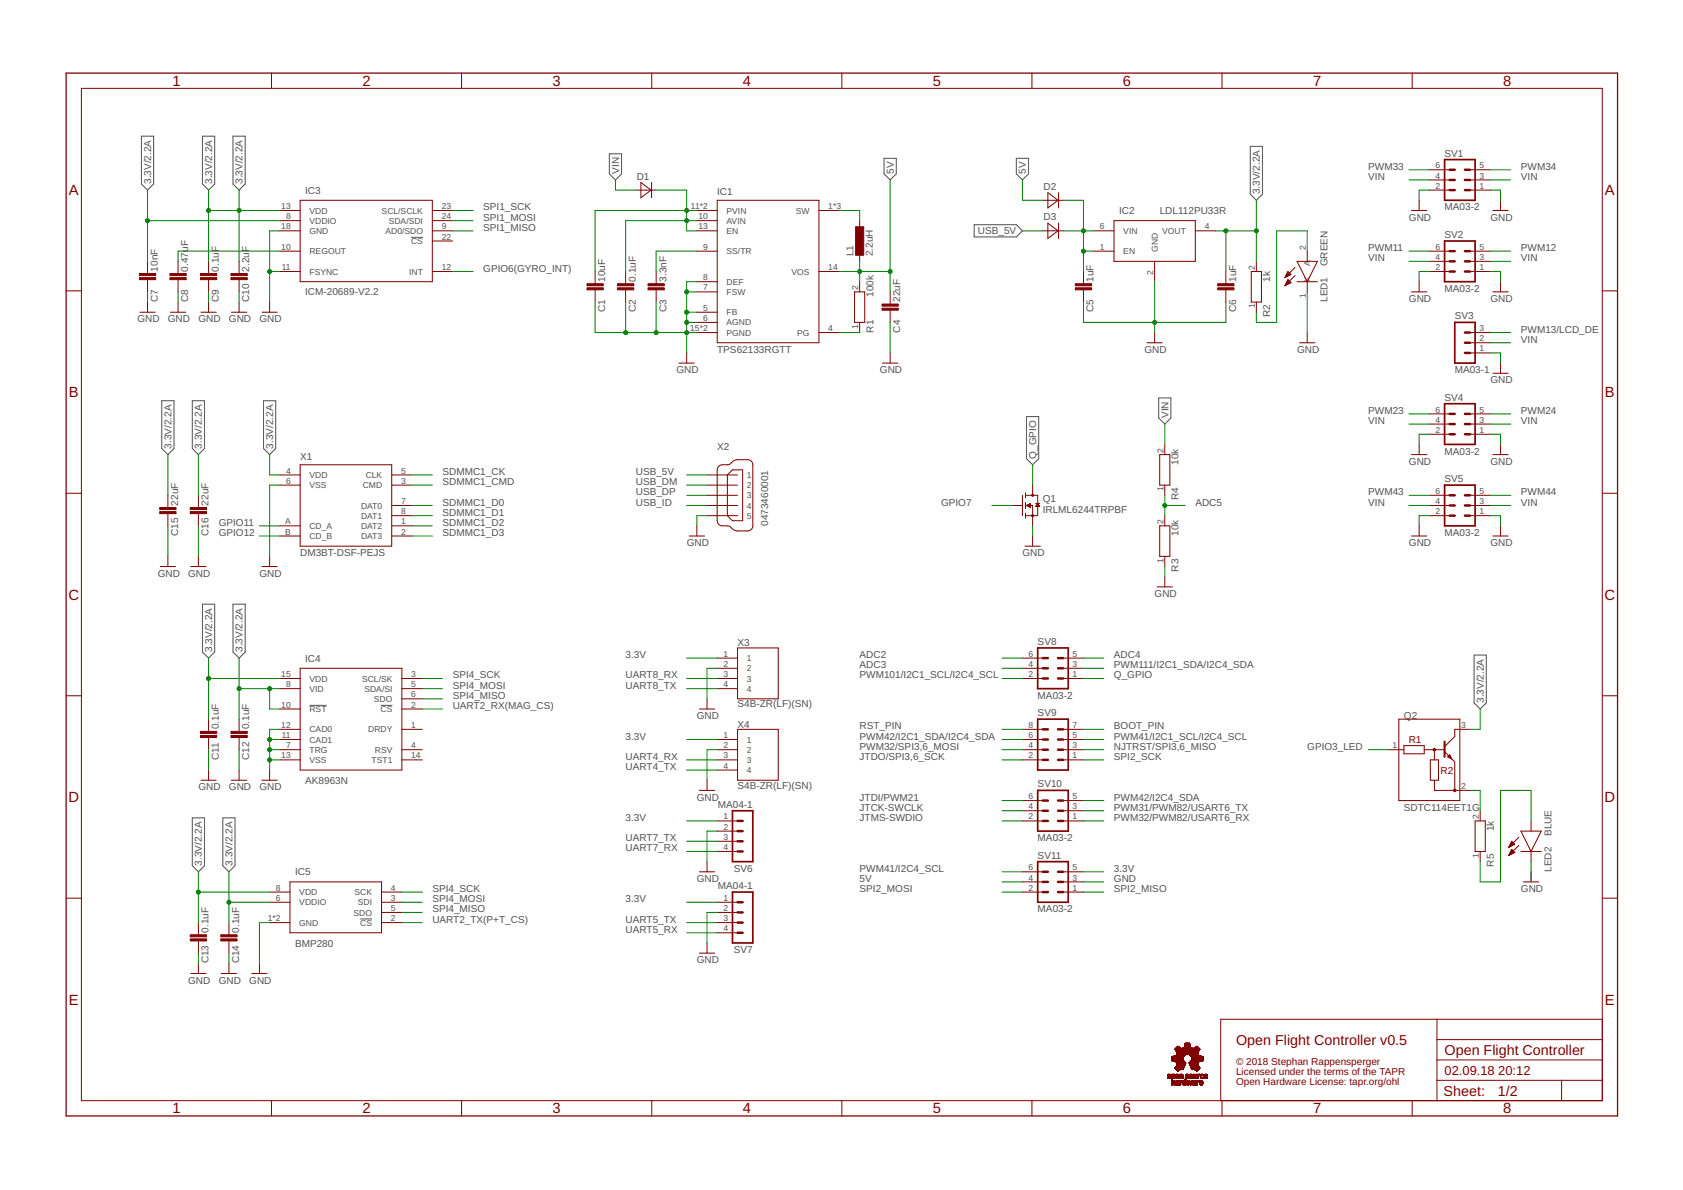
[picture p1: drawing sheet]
<svg xmlns="http://www.w3.org/2000/svg" width="420mm" height="297mm" viewBox="0 0 420 297" stroke-linecap="round" stroke-linejoin="round" font-family="sans-serif">
<g fill="none" stroke="#505050" stroke-width=".25">
<path d="M35.3 34h3.1v11.9l-1.6 1.6-1.5-1.6zM50.5 34h3.1v11.9l-1.5 1.6-1.6-1.6zM58.2 34h3v11.9l-1.5 1.6-1.5-1.6zM152.1 38.4h3.1v5l-1.6 1.5-1.5-1.5zM220.7 39.5h3.1v3.9l-1.6 1.5-1.5-1.5zM253.7 39.5h3.1v3.9l-1.6 1.5-1.5-1.5zM312.1 36.5h3.1v12l-1.6 1.5-1.5-1.5zM102.6 59.2h3M243.2 56.1h10.5l1.5 1.5-1.5 1.5h-10.5zM289.3 99.3h3v5l-1.5 1.6-1.5-1.6zM40.4 100h3v12l-1.5 1.5-1.5-1.5zM48 100h3.1v12l-1.6 1.5-1.5-1.5z"/>
<path d="M65.8 100h3v12l-1.5 1.5-1.5-1.5zM256.3 104h3v10.5l-1.5 1.5-1.5-1.5zM50.5 150.8h3.1v12l-1.5 1.5-1.6-1.5zM58.2 150.8h3v12l-1.5 1.5-1.5-1.5zM77.3 176.1h4.2M95 176.1h3M368 163.5h3.1v12l-1.6 1.5-1.5-1.5zM48 204.2h3.1v11.9l-1.6 1.5-1.5-1.5zM55.6 204.2h3.1v11.9l-1.6 1.5-1.5-1.5zM89.9 229.4h3"/>
</g>
<g fill="none" stroke="#800000" stroke-width=".25">
<path d="M67.8 18.2v3.9M115.2 18.2v3.9M162.7 18.2v3.9M210.2 18.2v3.9M257.6 18.2v3.9M305.1 18.2v3.9M352.6 18.2v3.9M20.3 22.1h379.7v252.6h-379.7zM69.8 55.1h5.1M69.8 57.6h5.1M69.8 52.5h5.1M74.9 50h33v20.3h-33z"/>
<path d="M107.9 55.1h5.1M107.9 57.6h5.1M107.9 52.5h5.1M158.7 47.5h5.1M160 45.6l2.5 1.9-2.5 1.9zM162.7 45.6v3.8M174 55.1h5M174 57.6h5M174 52.5h5M179 50h25.4v35.6h-25.4zM204.4 52.5h5.1M214.6 55.1v2.5"/>
<path d="M260.3 50h5.1M260.3 57.6h5.1M261.6 48.1l2.5 1.9-2.5 1.9zM261.6 55.7l2.5 1.9-2.5 1.9zM264.3 48.1v3.8M264.3 55.7v3.8M273 57.6h5.1M278.1 55.1h20.3v10.1h-20.3zM298.4 57.6h5.1M352.4 52.5h3.8M354.3 50v2.5M356.8 47.5h5.1"/>
<path d="M356.8 44.9h5.1M356.8 42.4h5.1M367 47.5h5.1M367 44.9h5.1M367 42.4h5.1M372.7 52.5h3.8M374.6 50v2.5M16.5 72.6h3.8M34.9 77.9h3.8M36.8 65.2v3.1M36.8 69.8v3.1M36.8 75.4v2.5"/>
<path d="M42.5 77.9h3.9M44.4 65.2v3.1M44.4 69.8v3.1M44.4 75.4v2.5M50.2 77.9h3.8M52.1 65.2v3.1M52.1 69.8v3.1M52.1 75.4v2.5M57.8 77.9h3.8M59.7 65.2v3.1M59.7 69.8v3.1M59.7 75.4v2.5"/>
<path d="M65.4 77.9h3.8M67.3 75.4v2.5M69.8 67.8h5.1M69.8 62.7h5.1M107.9 67.8h5.1M107.9 60.2h5.1M148.6 67.8v3M148.6 72.3v3.1M156.2 67.8v3M156.2 72.3v3.1M163.8 67.8v3M163.8 72.3v3.1"/>
<path d="M174 62.7h5M174 70.3h5M174 77.9h5M174 72.9h5M204.4 67.8h5.1M213.3 72.9h2.6v7.6h-2.6zM214.6 62.7v2.5M214.6 70.3v2.6M222.2 72.9v3M222.2 77.4v3.1M270.5 67.8v3M270.5 72.3v3.1"/>
<path d="M273 62.7h5.1M288.2 65.2v5.1M306 67.8v3M306 72.3v3.1M312.4 67.8h2.5v7.6h-2.5zM313.6 65.2v2.6M313.6 75.4v2.5M320.8 71.2h.2M320.8 69.2h.1M320.9 69h.4M320.9 71h.5M321 68.8h.8"/>
<path d="M321 70.8h.8M321.1 68.6h1.1M321.1 70.6h1.2M321.2 70.3h.9M321.2 68.3h.9M321.4 68.1h.5M321.4 70.1h.4M321.5 67.9h.1M321.5 69.9h.1M321.5 67.8l.8 .7-1.5 .8zM322.3 70.6l-.8-.8-.7 1.5M322.3 70.6l-1.5 .7"/>
<path d="M323.3 68.8l-2.5 2.5M323.3 66.8l-2.5 2.5M323.8 65.2h5.1l-2.6 5.1zM323.8 70.3h5.1M326.3 62.7v2.5M326.3 70.3v2.6M352.4 72.9h3.8M354.3 70.3v2.6M356.8 67.8h5.1M356.8 65.2h5.1M356.8 62.7h5.1M367 67.8h5.1"/>
<path d="M367 65.2h5.1M367 62.7h5.1M372.7 72.9h3.8M374.6 70.3v2.6M400 72.6h3.8M169.5 90.6h3.8M171.4 88.1v2.5M174 83h5M174 80.5h5M204.4 83h5.1M214.6 80.5v2.5M220.3 90.6h3.8"/>
<path d="M222.2 88.1v2.5M286.3 85.6h3.9M288.2 83v2.6M324.4 85.6h3.9M326.3 83v2.6M367 83h5.1M367 85.6h5.1M367 88.1h5.1M372.7 93.2h3.8M374.6 90.6v2.6M69.8 118.6h5.1M74.9 116h22.9v20.3h-22.9z"/>
<path d="M97.8 118.6h5.1M176.5 118.6h7.6M179.3 116.5l.2-.2a2.64 2.64 0 0 1 2.1-.3l.6-.1 1.2-1 .7-.2 3.1 .2 .6 .6 .1 .5v15.6l-.4 .6-.8 .3h-2.9l-.7-.3-.7-.6a2.59 2.59 0 0 0-2.1-.3l-1-.5-.3-.8v-12.7zM182.9 117.3h2.5v12.7h-2.5l-1.3-1.3v-10.1zM289.5 113.5h2.6v7.6h-2.6zM290.8 110.9v2.6M352.4 113.5h3.8M354.3 110.9v2.6M356.8 108.4h5.1M356.8 105.9h5.1M356.8 103.3h5.1M367 108.4h5.1"/>
<path d="M367 105.9h5.1M367 103.3h5.1M372.7 113.5h3.8M374.6 110.9v2.6M16.5 123.1h3.8M41.9 123.6v3.1M41.9 128.2v3.1M41.9 138.9v2.5M49.5 123.6v3.1M49.5 128.2v3.1M49.5 138.9v2.5M67.3 138.9v2.5"/>
<path d="M69.8 131.3h5.1M69.8 121.1h5.1M69.8 133.8h5.1M97.8 131.3h5.1M97.8 121.1h5.1M97.8 126.2h5.1M97.8 128.7h5.1M97.8 133.8h5.1M172.1 133.8h3.8M174 131.3v2.5M176.5 121.1h7.6M176.5 123.6h7.6"/>
<path d="M176.5 126.2h7.6M176.5 128.7h7.6M252.7 126.2h2.5M255.2 123.6v5.1M255.9 136.3h3.8M256 123.6h3.1v5.1h-3.1M256 126.2h1.8v5.1M256 123v1.3M256 125.4v1.5M256 128.1v1.2M256.3 126.2l1-.5v1zM256.5 126.1h.8"/>
<path d="M256.5 126.3h.8M256.7 126h.6M256.8 126.4h.5M256.9 125.8h.4M257 126.6h.3M257.2 125.7h.1M257.3 126.7h.1M257.8 121.1v2.5M257.8 133.8v2.5M258.6 125.7h1M258.6 126.3h.9M258.7 126.2h.7"/>
<path d="M258.8 126.1h.5M258.9 126h.3M258.9 125.8h.3M259 125.7h.1M259.1 125.7l.5 .7h-1zM289.5 131.3h2.6v7.6h-2.6zM290.8 121.1v2.5M290.8 128.7v2.6M290.8 138.9v2.5M352.4 133.8h3.8M354.3 131.3v2.5M356.8 123.6h5.1"/>
<path d="M356.8 126.2h5.1M356.8 128.7h5.1M367 123.6h5.1M367 126.2h5.1M367 128.7h5.1M372.7 133.8h3.8M374.6 131.3v2.5M400 123.1h3.8M40 141.4h3.8M47.6 141.4h3.8M65.4 141.4h3.8M288.9 146.5h3.8"/>
<path d="M290.8 144v2.5M16.5 173.7h3.8M52.1 179.5v3.1M59.7 179.5v3.1M69.8 177h5.1M69.8 169.4h5.1M69.8 171.9h5.1M74.9 166.8h25.4v25.4h-25.4zM100.3 177h5.1M100.3 169.4h5.1M100.3 171.9h5.1M100.3 174.4h5.1"/>
<path d="M174.6 177h3.8M176.5 174.4v2.6M179 166.8h5.1M179 169.4h5.1M179 171.9h5.1M179 164.3h5.1M184.1 161.7h10.2v12.7h-10.2zM255.2 166.8h5.1M255.2 169.4h5.1M255.2 164.3h5.1M265.4 166.8h5.1M265.4 169.4h5.1"/>
<path d="M265.4 164.3h5.1M349.2 179.5h15.2v20.3h-15.2zM400 173.7h3.8M50.2 194.8h3.8M52.1 184.1v3M52.1 192.2v2.6M57.8 194.8h3.8M59.7 184.1v3M59.7 192.2v2.6M65.4 194.8h3.8M67.3 192.2v2.6M69.8 182.1h5.1"/>
<path d="M69.8 187.1h5.1M69.8 184.6h5.1M69.8 189.7h5.1M100.3 182.1h5.1M100.3 187.1h5.1M100.3 189.7h5.1M174.6 197.3h3.8M176.5 194.8v2.5M179 192.2h5.1M179 187.1h5.1M179 184.6h5.1M179 189.7h5.1"/>
<path d="M184.1 182.1h10.2v12.7h-10.2zM255.2 182.1h5.1M255.2 187.1h5.1M255.2 184.6h5.1M255.2 189.7h5.1M255.2 199.8h5.1M265.4 182.1h5.1M265.4 187.1h5.1M265.4 184.6h5.1M265.4 189.7h5.1M265.4 199.8h5.1M346.7 187.1h3.8"/>
<path d="M350.5 186.1h5.1v2.1h-5.1zM355.6 187.1h5M357.1 189.7h2v5.1h-2zM358.1 194.8v2.5h8.9M358.1 187.1v2.6M360.6 187.6l2.6 2.6v7.1M361.4 188.9l.5-.5 .5 1zM361.5 188.8h.6M361.6 189h.6M361.8 188.6h.2M362 189.2h.3M367 182.1h-3.8v1.7l-2.6 2.6"/>
<path d="M174.6 217.6h3.8M176.5 215.1v2.5M179 207.5h5.1M179 212.5h5.1M179 204.9h5.1M179 210h5.1M255.2 217.6h5.1M255.2 204.9h5.1M255.2 202.4h5.1M265.4 217.6h5.1M265.4 204.9h5.1M265.4 202.4h5.1"/>
<path d="M368.3 204.9h2.5v7.6h-2.5zM369.5 202.4v2.5M369.5 212.5v2.6M376.7 211.5h.1M376.7 213.4h.1M376.8 213.2h.5M376.8 211.2h.4M376.9 211h.8M376.9 213h.8M377 210.8h1.1M377 212.8h1.2M377.1 210.6h.9"/>
<path d="M377.1 212.6h.9M377.2 212.3h.5M377.2 210.3h.6M377.3 210.1h.2M377.4 212.1h.1M377.4 210l.8 .8-1.6 .7zM378.2 212.8l-.8-.8-.8 1.6M378.2 212.8l-1.6 .8M379.2 211l-2.6 2.6M379.2 209l-2.6 2.5M379.7 207.5h5.1l-2.6 5zM379.7 212.5h5.1"/>
<path d="M382.2 204.9v2.6M382.2 212.5v2.6M382.2 217.6v2.5M16.5 224.2h3.8M49.5 230.3v3M49.5 234.9v3M57.1 230.3v3M57.1 234.9v3M67.3 230.3h5.1M67.3 225.2h5.1M67.3 222.7h5.1M72.4 220.1h22.8v12.7h-22.8z"/>
<path d="M95.2 230.3h5.1M95.2 225.2h5.1M95.2 222.7h5.1M95.2 227.8h5.1M174.6 237.9h3.8M176.5 235.4v2.5M179 232.8h5.1M179 230.3h5.1M179 225.2h5.1M179 227.8h5.1M255.2 220.1h5.1M255.2 222.7h5.1"/>
<path d="M265.4 220.1h5.1M265.4 222.7h5.1M380.3 220.1h3.8M400 224.2h3.8M47.6 243h3.8M49.5 240.5v2.5M55.2 243h3.9M57.1 240.5v2.5M62.9 243h3.8M64.8 240.5v2.5M358.7 254.4v20.3M358.7 259.5h41.3"/>
<path d="M400 254.4h-95.2v20.3M67.8 274.7v3.9M115.2 274.7v3.9M162.7 274.7v3.9M210.2 274.7v3.9M257.6 274.7v3.9M291.5 268.8h.2M291.5 268.7h.2M291.5 268.6h.2M291.5 268.5h.2M291.5 268.9l.3 .1M291.5 268.9h.2"/>
<path d="M291.5 269h.8M291.5 268.4h.8M291.5 269h.7M291.5 268.3h.7M291.6 268.3h.6M291.6 269.1h.6M291.7 268.2h.4M291.7 269.2h.4M291.7 268.5h-.2M291.7 268.4l-.2 .1M291.8 268.1h.2M292 268.4h.3"/>
<path d="M292.1 268.9h.2M292.1 268.5h.2M292.1 268.8h.2M292.1 268.7h.2M292.1 268.6h.2M292.3 268.9l-.3 .1M292.5 270.8h.2M292.5 270.7h.2M292.5 270.6h.2M292.5 270.5h.2M292.5 270.4h.2M292.5 270.3h.2"/>
<path d="M292.5 270.2h.2M292.5 270.1h.2M292.5 269.9l.8 .1M292.5 269.9h.7M292.5 269.8h.2M292.5 269.7h.2M292.5 269.6h.2M292.5 269.5h.2M292.5 269.4h.2M292.5 269.3h.2M292.5 269.2h.2M292.5 269.1h.7"/>
<path d="M292.5 269h.8M292.5 268.9l.3 .1M292.5 268.9h.2M292.5 268.8h.2M292.5 268.7h.2M292.5 268.6h.2M292.5 268.5h.2M292.5 268.3h.8M292.5 268.2l.7 .1M292.5 268.2h.2M292.6 264.7l2.9 .1M292.6 264.7h2.8"/>
<path d="M292.6 264.6h2.8M292.6 264.5h2.8M292.6 264.4h2.8M292.6 264.3h2.8M292.6 264.2h2.8M292.6 264.1h2.8M292.6 264h2.8M292.6 263.9h2.8M292.6 263.8h2.9M292.6 264.8h2.9M292.8 270l-.3 .1M292.8 268.4h-.3"/>
<path d="M292.8 269.8h.4M292.8 268.2h.4M292.8 269.2h.4M292.9 268.1h.1M292.9 264.9h2.7M293 269h.3M293.1 270l.2 .1M293.1 268.4h.2M293.1 270.1h.2M293.1 268.5h.2M293.1 270.8h.2M293.1 270.7h.2"/>
<path d="M293.1 270.6h.2M293.1 270.5h.2M293.1 270.4h.2M293.1 270.3h.2M293.1 270.2h.2M293.1 268.8h.2M293.1 268.7h.2M293.1 268.6h.2M293.2 264.9h2.4M293.3 269l-.8 .1M293.3 270h-.8M293.3 268.4h-.8"/>
<path d="M293.3 268.9h-.2M293.3 261.9h6.2M293.4 266.7h2.1M293.4 262h6.1M293.4 261.8h6.1M293.4 266.7h2M293.5 261.8h5.9M293.5 270.6h.3M293.5 270.5l.2 .1M293.5 268.8h.2M293.5 268.7h.8M293.5 268.6h.8"/>
<path d="M293.5 268.5l.8 .1M293.5 268.5h.2M293.5 262.1h5.9M293.5 270.7h.8M293.5 270.4h.8M293.5 268.9l.3 .1M293.5 268.9h.2M293.5 266.8h1.9M293.5 269.9l.8 .1M293.5 269h.8M293.5 262.2h5.9M293.5 261.7h1.4"/>
<path d="M293.5 270.3h.8M293.5 268.3h.8M293.6 269.9h.6M293.6 269h.7M293.6 266.8h1.3M293.6 265h2.1M293.6 262.2h5.7M293.6 261.7h1.2M293.6 270h.7M293.6 270.8h.7M293.6 269.1h.7M293.6 268.3h.6"/>
<path d="M293.6 265l2.2 .1M293.6 262.3h5.7M293.6 270.3h.7M293.6 269.8h.6M293.6 266.9h1.1M293.6 265.1l2.2 .1M293.6 261.6h1.1M293.6 262.4h5.6M293.7 270h.1M293.7 268.2h.4M293.7 265.2h2.2M293.7 270.5h-.2"/>
<path d="M293.7 270v.1M293.7 269.2h.5M293.7 267h1M293.7 265.2l2.3 .1M293.7 262.4h5.5M293.7 261.5h.9M293.7 265.3h2.3M293.7 268.4l-.2 .1M293.7 262.5h5.4M293.8 267h.8M293.8 265.4h2.2M293.8 263.2h5.3"/>
<path d="M293.8 261.5h.8M293.8 270.4h-.3M293.8 265.5h2.2M293.8 263.1h5.3M293.8 262.6h5.3M293.8 270.8h.1M293.8 265.5h2.1M293.8 267.1h.7M293.8 261.4h.6M293.8 268.4h-.3M293.8 268.1h.1M293.8 263h5.3"/>
<path d="M293.9 265.7h2M293.9 262.9h5.1M293.9 262.7h5.1M293.9 267.2h.5M293.9 265.7h1.9M293.9 261.3h.5M293.9 262.8h5.1M293.9 270.6h.4M293.9 267.2h.4M293.9 261.3h.4M294 268.4h.3M294 267.3h.2"/>
<path d="M294 261.2h.2M294.1 269h.1M294.1 270.5h.2M294.1 270h.2M294.1 268.5h.2M294.1 270.4h.2M294.1 270.2h.2M294.1 270.1h.2M294.2 268.9h.1M294.3 268.7l-.8 .1M294.5 269.2h.2M294.5 269.1h.2"/>
<path d="M294.5 269h.2M294.5 268.9h.2M294.5 268.8h.2M294.5 268.7h.2M294.5 268.6h.2M294.5 268.5h.2M294.5 268.3h.8M294.5 268.2l.8 .1M294.5 268.2h.2M294.5 270.8h.2M294.5 270.7h.2M294.5 270.6h.2"/>
<path d="M294.5 270.5h.2M294.5 270.4h.2M294.5 270.3h.2M294.5 270.2h.2M294.5 269.9h.7M294.5 269.8h.2M294.8 270.1l-.3 .1M294.8 268.4l-.3 .1M294.8 268.2h.4M294.8 270l-.3 .1M294.8 269.8h.4M294.9 268.1h.1"/>
<path d="M295 266.8h.4M295.1 268.4l.2 .1M295.1 270h.1M295.1 268.5h.2M295.1 266.9h.3M295.1 261.7h2.7M295.1 269.2h.2M295.1 269.1h.2M295.1 269h.2M295.1 268.9h.2M295.1 268.8h.2M295.1 268.7h.2"/>
<path d="M295.1 268.6h.2M295.1 270h-.6M295.2 269.9l-.7 .1M295.2 261.7h2.5M295.2 267h.1M295.3 270.6h.8M295.3 270.5l.2 .1M295.3 270.5h.2M295.3 270.4h.1M295.3 270.3h.1M295.3 270.2h.1M295.3 270.1h.2"/>
<path d="M295.3 270.7h.8M295.3 269.9h.8M295.3 268.4h-.8M295.4 261.6h2.1M295.4 270.8h.4M295.4 269.8h.4M295.5 266.6h-2.2M295.5 270l-.2 .1M295.5 263.7l-2.9 .1M295.5 261.5h1.9M295.5 266.5h-2.1M295.5 263.7h-2.9"/>
<path d="M295.6 270.8h.1M295.6 266.4l-2.2 .1M295.6 266.4h-2.1M295.6 263.6l-2.7 .1M295.6 266.3h-2.1M295.6 266.2l-2 .1M295.6 263.5l-2.3 .1M295.7 266.2h-2.1M295.7 261.5h1.5M295.7 266.1h-2.1M295.7 263.5h-2.1M295.7 266.1h-2"/>
<path d="M295.7 261.4h1.5M295.7 266h-2M295.7 261.3h1.4M295.8 265.9l-2 .1M295.8 261.2h1.3M295.8 261.1h1.3M295.8 263.4l-2.2 .1M295.8 261h1.3M295.8 270.6h.3M295.8 270h.3M295.8 265.9h-2M295.8 260.9h1.3"/>
<path d="M295.8 270.1h.3M295.8 265.8h-1.9M295.8 260.8h1.3M295.8 270.5h.3M295.8 270.4h.3M295.8 270.2h.3M295.8 260.7h1.2M295.9 270.8h.2M295.9 270.3h.2M295.9 270.2h.2M295.9 269.8h.2M295.9 269.7h.2"/>
<path d="M295.9 269.6h.2M295.9 269.5h.2M295.9 269.4h.2M295.9 263.4h-2.2M295.9 260.6h1.1M295.9 260.5h1.1M295.9 269h.9M295.9 265.6h-2.1M295.9 260.4h1.1M296 269h.2M296 269.1h.7M296 268.5l.6 .1"/>
<path d="M296 268.5h.2M296 263.3h-2.3M296 268.6h.7M296 268.9h.1M296 268.7h.7M296 268.3h.7M296.1 270h-.8M296.1 269.9h-.8M296.1 269.2h.5M296.1 268.2h.5M296.1 268.7h.7M296.2 263.2l-2.5 .1"/>
<path d="M296.2 269.8h.2M296.2 268.4h-.2M296.2 269.9h.2M296.2 269.9l.3 .1M296.2 270h.3M296.3 270h.2M296.3 268.4h-.3M296.3 270.2h.2M296.3 270.1l.2 .1M296.3 268.1h.1M296.3 270.3h.2M296.4 270.3l.2 .1"/>
<path d="M296.4 270.4h.4M296.4 270.5h.4M296.4 270.6h.4M296.4 268.4h.3M296.5 270.7h.2M296.5 269h.3M296.5 268.8h.3M296.6 268.9h.2M296.6 268.4h.1M296.7 270.4h.1M296.7 270.8h-.2M296.7 270.2h.4"/>
<path d="M296.7 263.2l2.5 .1M296.8 270.7h-.3M296.8 270l.3 .1M296.8 270h.3M296.8 268.3h-.8M296.8 269.9l.3 .1M296.8 269.9h.2M296.8 269.8h.2M296.9 270.3h-.2M296.9 265.3h2.3M296.9 270.2l-.2 .1M296.9 265.3h2.2"/>
<path d="M296.9 268.9h.2M296.9 268.8h.2M296.9 268.7l.2 .1M296.9 268.7h.2M296.9 268.6h.2M296.9 265.4h2.2M296.9 263.3h2.3M296.9 268.9l.3 .1M296.9 265.5h2.2M296.9 270.2h.2M296.9 269h.8M296.9 268.4h.8"/>
<path d="M296.9 265.2h2.3M297 270.3h.2M297 269h.7M297 268.3h.7M297 270.4h.2M297 265.7h2M297 270.5h.4M297 269.1h.6M297 268.3h.6M297 263.4h2.2M297.1 270.5h.3M297.1 265.8h1.9"/>
<path d="M297.1 270.7h.2M297.1 270.7h.3M297.1 270.1l-.4 .1M297.1 269.2h.5M297.1 268.2h.5M297.1 265.9h2M297.1 263.4l2.2 .1M297.1 270.8h.2M297.1 268.5l-.2 .1M297.1 265.9l2 .1M297.1 268.5h-.2M297.1 266h2"/>
<path d="M297.2 266l2 .1M297.2 268.4l-.3 .1M297.2 266.1h2M297.2 263.5h2.1M297.2 266.2h2.1M297.2 266.2l2.1 .1M297.2 263.5l2.4 .1M297.3 268.1h.1M297.3 266.3h2.1M297.3 270.3h.2M297.3 266.4h2.1M297.3 263.6l2.7 .1"/>
<path d="M297.3 270.2h.2M297.3 270.1h.3M297.3 266.5h2.2M297.3 263.7h2.9M297.4 266.6h2.1M297.4 263.7l2.9 .1M297.4 270.6h-.3M297.4 269.9h.2M297.4 269.8h.2M297.4 266.7h2.1M297.4 263.8h2.9M297.4 269h.3"/>
<path d="M297.4 264.7h2.9M297.5 270.4h-.2M297.5 264.6h2.8M297.5 263.9h2.8M297.5 270.3l-.2 .1M297.5 268.4h.2M297.5 264.5h2.8M297.5 264.1h2.8M297.5 264h2.8M297.5 270.2h-.2M297.5 268.5h.3M297.5 266.9h.3"/>
<path d="M297.5 264.4h2.8M297.5 264.3h2.8M297.5 264.2h2.8M297.5 268.8h.3M297.5 268.7h.3M297.5 268.6h.3M297.6 270.1h-.3M297.6 270h-.2M297.7 270.5h.2M297.7 267h-.1M297.7 270.7h.8M297.7 270.6h.3"/>
<path d="M297.7 269.9l.8 .1M297.8 270.3h.7M297.8 269.9h.6M297.8 268.9h-.3M297.8 270h.7M297.8 270.8h.7M297.8 269.8h.6M297.9 270.5h-.2M297.9 270h.1M297.9 266.8l-.4 .1M297.9 268.9l.3 .1M297.9 268.9h.3"/>
<path d="M297.9 268.8h.3M297.9 268.7h.2M297.9 268.6h.2M297.9 268.5h.2M297.9 268.4h.2M297.9 268.3h.2M297.9 268.2h.2M298 270.4h-.3M298 269h.8M298 270.8h.1M298 261.7h1.4M298 269.1h.8"/>
<path d="M298 266.8h1.3M298 261.7h1.3M298.1 269.2h.4M298.1 270.6h.4M298.1 266.9h1.2M298.1 261.6h1.2M298.2 267h1M298.2 261.5h1M298.3 270.6h.2M298.3 270h.2M298.3 270.5h.2M298.3 270.4h.2"/>
<path d="M298.3 270.2h.2M298.3 270.1h.2M298.3 267h.8M298.3 261.5h.8M298.4 267.1h.7M298.4 261.4h.7M298.4 269h.4M298.5 270.4h-.8M298.5 267.2h.5M298.5 261.3h.5M298.5 268.9h.3M298.6 269.2h.2"/>
<path d="M298.6 268.8h.2M298.6 268.7h.2M298.6 268.6h.2M298.6 268.5h.2M298.6 268.4h.2M298.6 268.3h.2M298.6 268.2h.2M298.6 267.2h.4M298.6 261.3h.3M298.7 267.3h.2M298.7 261.2h.2M298.7 270.8h.2"/>
<path d="M298.7 270.7h.2M298.7 270.6h.2M298.7 270.5h.2M298.7 270.4h.2M298.7 270.3h.2M298.7 270.2h.2M298.7 270.2h.3M298.7 270.1h.3M298.7 269.9h.7M298.7 269.8h.2M299 270l-.3 .1M299 269.2h.2"/>
<path d="M299 269.1h.2M299 269h.2M299 268.9h.2M299 268.8h.2M299 268.7h.2M299 268.6h.2M299 268.5h.2M299 268.2h.7M299 268.2h.2M299 269.8h.4M299.1 265.6h-2.1M299.3 268.4l-.3 .1"/>
<path d="M299.3 265.1l-2.2 .1M299.3 270h.1M299.3 268.2h.4M299.3 265l-2.2 .1M299.3 265h-2.1M299.3 270h-.6M299.4 266.8h-1.9M299.4 269.9l-.7 .1M299.4 268.1h.1M299.4 270.5h.3M299.4 270.4h.3M299.4 270.3h.9"/>
<path d="M299.4 270.2h.9M299.4 270.2h.3M299.4 266.7l-1.9 .1M299.5 270.5l.2 .1M299.5 270.6h.7M299.5 270.7h.8M299.5 270h.7M299.5 268.4h.1M299.6 270.7h.6M299.6 269.9h.6M299.6 268.4h-.6M299.6 268.3h-.6"/>
<path d="M299.6 264.9l-2.3 .1M299.7 270.8h.4M299.7 269.8h.4M299.7 270.1l-.3 .1M299.7 268.8h.2M299.7 268.7l.2 .1M299.7 268.7h.2M299.7 268.6h.2M299.7 268.9h.2M299.7 270l-.2 .1M299.7 268.9l.3 .1M299.7 269h.8"/>
<path d="M299.8 269h.7M299.8 268.3h.7M299.8 270.8h.2M299.8 269.1h.6M299.9 268.5l-.2 .1M299.9 268.2h.5M299.9 269.2h.5M299.9 268.5h-.2M300 264.9h-2.7M300 268.4l-.3 .1M300 270l.3 .1M300.1 270.1h.2"/>
<path d="M300.1 270.6h.1M300.1 270.2h.2M300.1 268.1h.1M300.2 270h-.7M300.2 269h.2M300.3 270.3l-.9 .1M300.3 268.4h.1M300.3 264.8h-3M300.3 264.7l-2.9 .1M300.4 268.9h.1M300.4 268.4v.1M300.5 268.4h-.8"/>
<path d="M300.6 268.8h.2M300.6 268.7h.8M300.6 268.6h.8M300.6 268.5l.8 .1M300.6 268.9h.2M300.6 268.9l.3 .1M300.6 269h.8M300.7 269h.7M300.7 268.3h.6M300.7 269.1h.6M300.8 269.2h.5M300.8 268.2h.4"/>
<path d="M300.8 268.5h-.2M300.8 268.4l-.2 .1M300.9 268.4h-.3M300.9 268.1h.1M301.1 268.4h.3M301.2 268.4l.2 .1M301.2 269h.1M301.2 268.5h.2M301.4 268.7l-.8 .1M305.1 274.7v3.9M352.6 274.7v3.9M358.7 269.7h41.3"/>
<path d="M358.7 264.6h41.3M389.8 269.7v5"/>
</g>
<path d="M16.5 18.2h387.3v260.4h-387.3z" fill="none" stroke="#800000" stroke-width=".32"/>
<path d="M360.6 39.8h7.7v10.2h-7.7zM360.6 60.2h7.7v10.1h-7.7zM363.2 80.5h5.1v10.1h-5.1zM360.6 100.8h7.7v10.1h-7.7zM360.6 121.1h7.7v10.2h-7.7zM259.1 179.5h7.6v12.7h-7.6zM259.1 161.7h7.6v10.2h-7.6zM259.1 197.3h7.6v10.2h-7.6zM182.9 202.4h5v12.7h-5zM259.1 215.1h7.6v10.1h-7.6zM182.9 222.7h5v12.7h-5z" fill="none" stroke="#800000" stroke-width=".42"/>
<g fill="none" stroke="#800000" stroke-width=".61">
<path d="M361.9 42.4h1.3M361.9 44.9h1.3M361.9 47.5h1.3M365.7 42.4h1.3M365.7 44.9h1.3M365.7 47.5h1.3M361.9 62.7h1.3M361.9 65.2h1.3M361.9 67.8h1.3M365.7 62.7h1.3M365.7 65.2h1.3M365.7 67.8h1.3"/>
<path d="M365.7 83h1.3M365.7 85.6h1.3M365.7 88.1h1.3M361.9 103.3h1.3M361.9 105.9h1.3M361.9 108.4h1.3M365.7 103.3h1.3M365.7 105.9h1.3M365.7 108.4h1.3M361.9 123.6h1.3M361.9 126.2h1.3M361.9 128.7h1.3"/>
<path d="M365.7 123.6h1.3M365.7 126.2h1.3M365.7 128.7h1.3M260.3 164.3h1.3M260.3 166.8h1.3M260.3 169.4h1.3M264.1 164.3h1.3M264.1 166.8h1.3M264.1 169.4h1.3M260.3 184.6h1.3M260.3 187.1h1.3M260.3 189.7h1.3"/>
<path d="M260.3 182.1h1.3M260.3 199.8h1.3M264.1 184.6h1.3M264.1 187.1h1.3M264.1 189.7h1.3M264.1 182.1h1.3M264.1 199.8h1.3M184.1 204.9h1.3M184.1 210h1.3M184.1 207.5h1.3M184.1 212.5h1.3M260.3 202.4h1.3"/>
<path d="M260.3 204.9h1.3M260.3 217.6h1.3M264.1 202.4h1.3M264.1 204.9h1.3M264.1 217.6h1.3M184.1 230.3h1.3M184.1 227.8h1.3M184.1 225.2h1.3M184.1 232.8h1.3M260.3 220.1h1.3M260.3 222.7h1.3M264.1 220.1h1.3"/>
<path d="M264.1 222.7h1.3"/>
</g>
<g fill="#800000" stroke="#800000" stroke-width=".25">
<path d="M146.5 71.8h4.1v.5h-4.1z"/>
<path d="M146.5 70.8h4.1v.5h-4.1z"/>
<path d="M154.2 71.8h4v.5h-4z"/>
<path d="M154.2 70.8h4v.5h-4z"/>
<path d="M161.8 71.8h4v.5h-4z"/>
<path d="M161.8 70.8h4v.5h-4z"/>
<path d="M213.6 56.6h2v7.1h-2z"/>
<path d="M268.5 71.8h4v.5h-4z"/>
<path d="M268.5 70.8h4v.5h-4z"/>
<path d="M304 71.8h4.1v.5h-4.1z"/>
<path d="M304 70.8h4.1v.5h-4.1z"/>
<path d="M50 69.3h4.1v.5h-4.1z"/>
<path d="M50 68.3h4.1v.5h-4.1z"/>
<path d="M57.7 69.3h4v.5h-4z"/>
<path d="M57.7 68.3h4v.5h-4z"/>
<path d="M34.8 69.3h4.1v.5h-4.1z"/>
<path d="M34.8 68.3h4.1v.5h-4.1z"/>
<path d="M42.4 69.3h4.1v.5h-4.1z"/>
<path d="M42.4 68.3h4.1v.5h-4.1z"/>
<path d="M220.2 76.9h4.1v.5h-4.1z"/>
<path d="M220.2 75.9h4.1v.5h-4.1z"/>
<path d="M57.7 183.6h4v.5h-4z"/>
<path d="M57.7 182.6h4v.5h-4z"/>
<path d="M50 183.6h4.1v.5h-4.1z"/>
<path d="M50 182.6h4.1v.5h-4.1z"/>
<path d="M55.1 234.4h4.1v.5h-4.1z"/>
<path d="M55.1 233.3h4.1v.5h-4.1z"/>
<path d="M47.5 234.4h4.1v.5h-4.1z"/>
<path d="M47.5 233.3h4.1v.5h-4.1z"/>
<path d="M39.9 127.7h4v.5h-4z"/>
<path d="M39.9 126.7h4v.5h-4z"/>
<path d="M47.5 127.7h4.1v.5h-4.1z"/>
<path d="M47.5 126.7h4.1v.5h-4.1z"/>
</g>
<g fill="#800000" stroke="#800000" stroke-width=".25">
<circle cx="257.8" cy="128.7" r=".25"/>
<circle cx="257.8" cy="123.6" r=".25"/>
</g>
<path d="M360.6 185.1v3.8" fill="none" stroke="#800000" stroke-width=".51"/>
<g fill="none" stroke="#800000" stroke-width=".38">
<circle cx="358.1" cy="187.1" r=".25"/>
<circle cx="363.2" cy="197.3" r=".25"/>
</g>
<g fill="none" stroke="#008000" stroke-width=".25">
<path d="M36.8 55.1h33M36.8 47.5v17.7M52.1 52.5h17.7M52.1 47.5v17.7M59.7 47.5v17.7M69.8 57.6h-2.5v17.8M113 57.6h5.1M113 52.5h5.1M113 55.1h5.1M153.6 44.9v2.6h5.1M163.8 47.5h7.6v10.1h2.6M174 52.5h-25.4v15.3"/>
<path d="M174 55.1h-17.8v12.7M209.5 52.5h5.1v2.6M222.2 44.9v28M255.2 57.6h5.1M255.2 44.9v5.1h5.1M265.4 57.6h7.6M265.4 50h5.1v17.8M303.5 57.6h10.1M306 57.6v10.2M313.6 50v15.2M351.7 44.9h5.1M351.7 42.4h5.1"/>
<path d="M356.8 47.5h-2.5v2.5M372.1 47.5h2.5v2.5M372.1 44.9h5M372.1 42.4h5M36.8 72.9v2.5M44.4 72.9v2.5M52.1 72.9v2.5M59.7 72.9v2.5M67.3 67.8h2.5M69.8 62.7h-25.4v2.5M113 67.8h5.1M148.6 75.4v7.6h25.4"/>
<path d="M156.2 75.4v7.6M163.8 75.4v7.6M171.4 77.9h2.6M171.4 72.9h2.6M174 70.3h-2.6v17.8M174 62.7h-10.2v5.1M209.5 67.8h12.7M214.6 65.2v5.1M270.5 75.4v5.1h35.5v-5.1M270.5 62.7h2.5M288.2 70.3v12.7M326.3 62.7v-5.1h-7.6v22.9h-5.1v-2.6"/>
<path d="M326.3 72.9v10.1M351.7 62.7h5.1M351.7 65.2h5.1M356.8 67.8h-2.5v2.5M372.1 67.8h2.5v2.5M372.1 62.7h5M372.1 65.2h5M171.4 80.5h2.6M209.5 83h5.1M222.2 80.5v7.6M372.1 83h5M372.1 88.1h2.5v2.5"/>
<path d="M372.1 85.6h5M41.9 113.5v10.1M49.5 113.5v10.1M67.3 113.5v5.1h2.5M102.9 118.6h5M171.4 118.6h5.1M257.8 116v5.1M290.8 105.9v5M351.7 105.9h5.1M351.7 103.3h5.1M356.8 108.4h-2.5v2.5M372.1 108.4h2.5v2.5"/>
<path d="M372.1 105.9h5M372.1 103.3h5M41.9 131.3v7.6M49.5 131.3v7.6M64.8 131.3h5M64.8 133.8h5M69.8 121.1h-2.5v17.8M102.9 128.7h5M102.9 121.1h5M102.9 126.2h5M102.9 131.3h5M102.9 133.8h5"/>
<path d="M171.4 121.1h5.1M171.4 126.2h5.1M171.4 123.6h5.1M176.5 128.7h-2.5v2.6M247.6 126.2h5.1M257.8 131.3v2.5M290.8 123.6v5.1M290.8 126.2h5.1M351.7 126.2h5.1M351.7 123.6h5.1M356.8 128.7h-2.5v2.6M372.1 128.7h2.5v2.6"/>
<path d="M372.1 126.2h5M372.1 123.6h5M290.8 141.4v2.6M52.1 164.3v15.2M52.1 169.4h17.7M59.7 164.3v15.2M59.7 171.9h10.1M67.3 171.9v5.1h2.5M105.4 169.4h5.1M105.4 171.9h5.1M105.4 177h5.1M105.4 174.4h5.1"/>
<path d="M171.4 169.4h7.6M171.4 171.9h7.6M171.4 164.3h7.6M179 166.8h-2.5v7.6M250.2 166.8h5M250.2 169.4h5M250.2 164.3h5M270.5 166.8h5.1M270.5 169.4h5.1M270.5 164.3h5.1M369.5 177v5.1h-2.5M52.1 187.1v5.1"/>
<path d="M59.7 187.1v5.1M67.3 189.7h2.5M67.3 187.1h2.5M67.3 184.6h2.5M69.8 182.1h-2.5v10.1M171.4 189.7h7.6M171.4 184.6h7.6M171.4 192.2h7.6M179 187.1h-2.5v7.7M250.2 189.7h5M250.2 187.1h5M250.2 184.6h5"/>
<path d="M250.2 182.1h5M250.2 199.8h5M270.5 189.7h5.1M270.5 187.1h5.1M270.5 184.6h5.1M270.5 182.1h5.1M270.5 199.8h5.1M341.6 187.1h5.1M367 197.3h2.5v5.1M49.5 217.6v12.7M57.1 217.6v12.7M171.4 204.9h7.6"/>
<path d="M171.4 210h7.6M171.4 212.5h7.6M179 207.5h-2.5v7.6M250.2 204.9h5M250.2 217.6h5M250.2 202.4h5M270.5 204.9h5.1M270.5 217.6h5.1M270.5 202.4h5.1M382.2 204.9v-7.6h-7.6v22.8h-5.1v-5M382.2 215.1v5M49.5 237.9v2.6"/>
<path d="M49.5 222.7h17.8M57.1 237.9v2.6M57.1 225.2h10.2M67.3 230.3h-2.5v10.2M100.3 230.3h5.1M100.3 227.8h5.1M100.3 222.7h5.1M100.3 225.2h5.1M171.4 230.3h7.6M171.4 225.2h7.6M171.4 232.8h7.6M179 227.8h-2.5v7.6"/>
<path d="M250.2 220.1h5M250.2 222.7h5M270.5 220.1h5.1M270.5 222.7h5.1"/>
</g>
<g fill="#008000" stroke="#008000" stroke-width=".25">
<circle cx="171.4" cy="55.1" r=".51"/>
<circle cx="171.4" cy="52.5" r=".51"/>
<circle cx="171.4" cy="80.5" r=".51"/>
<circle cx="171.4" cy="77.9" r=".51"/>
<circle cx="171.4" cy="72.9" r=".51"/>
<circle cx="171.4" cy="83" r=".51"/>
<circle cx="163.8" cy="83" r=".51"/>
<circle cx="156.2" cy="83" r=".51"/>
<circle cx="288.2" cy="80.5" r=".51"/>
<circle cx="67.3" cy="67.8" r=".51"/>
<circle cx="67.3" cy="189.7" r=".51"/>
<circle cx="67.3" cy="187.1" r=".51"/>
<circle cx="67.3" cy="184.6" r=".51"/>
<circle cx="270.5" cy="57.6" r=".51"/>
<circle cx="270.5" cy="62.7" r=".51"/>
<circle cx="214.6" cy="67.8" r=".51"/>
<circle cx="222.2" cy="67.8" r=".51"/>
<circle cx="306" cy="57.6" r=".51"/>
<circle cx="313.6" cy="57.6" r=".51"/>
<circle cx="36.8" cy="55.1" r=".51"/>
<circle cx="59.7" cy="52.5" r=".51"/>
<circle cx="52.1" cy="52.5" r=".51"/>
<circle cx="52.1" cy="169.4" r=".51"/>
<circle cx="67.3" cy="171.9" r=".51"/>
<circle cx="59.7" cy="171.9" r=".51"/>
<circle cx="49.5" cy="222.7" r=".51"/>
<circle cx="57.1" cy="225.2" r=".51"/>
<circle cx="290.8" cy="126.2" r=".51"/>
</g>
<g font-size="3.7" fill="#800000">
<text x="43" y="21.4">1</text>
<text x="90.5" y="21.4">2</text>
<text x="138" y="21.4">3</text>
<text x="185.4" y="21.4">4</text>
<text x="232.9" y="21.4">5</text>
<text x="280.3" y="21.4">6</text>
<text x="327.8" y="21.4">7</text>
<text x="375.3" y="21.4">8</text>
<text x="17.2" y="48.6">A</text>
<text x="400.7" y="48.6">A</text>
<text x="17.2" y="99.2">B</text>
<text x="400.7" y="99.2">B</text>
<text x="17.1" y="149.7">C</text>
<text x="400.6" y="149.7">C</text>
<text x="17.1" y="200.2">D</text>
<text x="400.6" y="200.2">D</text>
<text x="17.2" y="250.8">E</text>
<text x="400.7" y="250.8">E</text>
<text x="43" y="277.9">1</text>
<text x="90.5" y="277.9">2</text>
<text x="138" y="277.9">3</text>
<text x="185.4" y="277.9">4</text>
<text x="232.9" y="277.9">5</text>
<text x="280.3" y="277.9">6</text>
<text x="327.8" y="277.9">7</text>
<text x="375.3" y="277.9">8</text>
</g>
<g font-size="3.6" fill="#800000">
<text x="308.6" y="260.8">Open Flight Controller v0.5</text>
<text x="360.6" y="263.3">Open Flight Controller</text>
<text x="360.4" y="273.6">Sheet:</text>
<text x="374" y="273.5">1/2</text>
</g>
<g font-size="3.2" fill="#800000">
<text x="360.6" y="268.4">02.09.18</text>
<text x="374.1" y="268.4">20:12</text>
</g>
<g font-size="2.5" fill="#505050">
<text x="360.6" y="39.1">SV1</text>
<text x="37.7" y="45.9" transform="rotate(-90 37.7 45.9)">3.3V/2.2A</text>
<text x="53" y="45.9" transform="rotate(-90 53 45.9)">3.3V/2.2A</text>
<text x="60.6" y="45.9" transform="rotate(-90 60.6 45.9)">3.3V/2.2A</text>
<text x="154.5" y="43.4" transform="rotate(-90 154.5 43.4)">VIN</text>
<text x="159" y="44.8">D1</text>
<text x="223.1" y="43.4" transform="rotate(-90 223.1 43.4)">5V</text>
<text x="256.1" y="43.4" transform="rotate(-90 256.1 43.4)">5V</text>
<text x="260.5" y="47.4">D2</text>
<text x="341.6" y="44.9">VIN</text>
<text x="341.6" y="42.4">PWM33</text>
<text x="379.7" y="44.9">VIN</text>
<text x="379.7" y="42.4">PWM34</text>
<text x="76.2" y="48.3">IC3</text>
<text x="120.6" y="52.5">SPI1_SCK</text>
<text x="179.1" y="48.7">IC1</text>
<text x="279.4" y="53.4">IC2</text>
<text x="289.5" y="53.4">LDL112PU33R</text>
<text x="314.5" y="48.5" transform="rotate(-90 314.5 48.5)">3.3V/2.2A</text>
<text x="360.6" y="52.5">MA03-2</text>
<text x="120.6" y="55.1">SPI1_MOSI</text>
<text x="120.6" y="57.6">SPI1_MISO</text>
<text x="244.1" y="58.5">USB_5V</text>
<text x="260.5" y="55">D3</text>
<text x="351.8" y="55.1">GND</text>
<text x="360.6" y="59.4">SV2</text>
<text x="372.1" y="55.1">GND</text>
<text x="213.1" y="64" transform="rotate(-90 213.1 64)">L1</text>
<text x="217.9" y="64" transform="rotate(-90 217.9 64)">2.2uH</text>
<text x="341.6" y="65.2">VIN</text>
<text x="341.6" y="62.7">PWM11</text>
<text x="379.7" y="65.2">VIN</text>
<text x="379.7" y="62.7">PWM12</text>
<text x="39.4" y="67.8" transform="rotate(-90 39.4 67.8)">10nF</text>
<text x="47" y="67.8" transform="rotate(-90 47 67.8)">0.47uF</text>
<text x="54.6" y="67.8" transform="rotate(-90 54.6 67.8)">0.1uF</text>
<text x="62.2" y="67.8" transform="rotate(-90 62.2 67.8)">2.2uF</text>
<text x="120.6" y="67.8">GPIO6(GYRO_INT)</text>
<text x="151.1" y="70.3" transform="rotate(-90 151.1 70.3)">10uF</text>
<text x="158.7" y="70.3" transform="rotate(-90 158.7 70.3)">0.1uF</text>
<text x="166.4" y="70.3" transform="rotate(-90 166.4 70.3)">3.3nF</text>
<text x="273" y="70.3" transform="rotate(-90 273 70.3)">1uF</text>
<text x="308.6" y="70.3" transform="rotate(-90 308.6 70.3)">1uF</text>
<text x="317.1" y="70.3" transform="rotate(-90 317.1 70.3)">1k</text>
<text x="331.4" y="66.5" transform="rotate(-90 331.4 66.5)">GREEN</text>
<text x="39.4" y="75.4" transform="rotate(-90 39.4 75.4)">C7</text>
<text x="47" y="75.4" transform="rotate(-90 47 75.4)">C8</text>
<text x="54.6" y="75.4" transform="rotate(-90 54.6 75.4)">C9</text>
<text x="62.2" y="75.4" transform="rotate(-90 62.2 75.4)">C10</text>
<text x="76.2" y="73.7">ICM-20689-V2.2</text>
<text x="151.1" y="77.9" transform="rotate(-90 151.1 77.9)">C1</text>
<text x="158.7" y="77.9" transform="rotate(-90 158.7 77.9)">C2</text>
<text x="166.4" y="77.9" transform="rotate(-90 166.4 77.9)">C3</text>
<text x="218" y="74.1" transform="rotate(-90 218 74.1)">100k</text>
<text x="224.8" y="75.4" transform="rotate(-90 224.8 75.4)">22uF</text>
<text x="273" y="77.9" transform="rotate(-90 273 77.9)">C5</text>
<text x="308.6" y="77.9" transform="rotate(-90 308.6 77.9)">C6</text>
<text x="331.4" y="75.4" transform="rotate(-90 331.4 75.4)">LED1</text>
<text x="351.8" y="75.4">GND</text>
<text x="360.6" y="72.8">MA03-2</text>
<text x="372.1" y="75.4">GND</text>
<text x="34.3" y="80.5">GND</text>
<text x="41.9" y="80.5">GND</text>
<text x="49.5" y="80.5">GND</text>
<text x="57.1" y="80.5">GND</text>
<text x="64.8" y="80.5">GND</text>
<text x="218" y="83" transform="rotate(-90 218 83)">R1</text>
<text x="224.8" y="83" transform="rotate(-90 224.8 83)">C4</text>
<text x="317.1" y="79.2" transform="rotate(-90 317.1 79.2)">R2</text>
<text x="363.2" y="79.7">SV3</text>
<text x="379.7" y="83">PWM13/LCD_DE</text>
<text x="179.1" y="88.1">TPS62133RGTT</text>
<text x="285.7" y="88.1">GND</text>
<text x="323.8" y="88.1">GND</text>
<text x="379.7" y="85.5">VIN</text>
<text x="168.9" y="93.2">GND</text>
<text x="219.7" y="93.2">GND</text>
<text x="363.2" y="93.2">MA03-1</text>
<text x="372.1" y="95.7">GND</text>
<text x="360.6" y="100">SV4</text>
<text x="291.7" y="104.3" transform="rotate(-90 291.7 104.3)">VIN</text>
<text x="341.6" y="105.9">VIN</text>
<text x="341.6" y="103.3">PWM23</text>
<text x="379.7" y="105.9">VIN</text>
<text x="379.7" y="103.3">PWM24</text>
<text x="42.8" y="112" transform="rotate(-90 42.8 112)">3.3V/2.2A</text>
<text x="50.4" y="112" transform="rotate(-90 50.4 112)">3.3V/2.2A</text>
<text x="68.2" y="112" transform="rotate(-90 68.2 112)">3.3V/2.2A</text>
<text x="179.1" y="112.2">X2</text>
<text x="360.6" y="113.5">MA03-2</text>
<text x="74.9" y="114.8">X1</text>
<text x="110.5" y="118.6">SDMMC1_CK</text>
<text x="158.7" y="118.6">USB_5V</text>
<text x="258.7" y="114.5" transform="rotate(-90 258.7 114.5)">Q_GPIO</text>
<text x="294.2" y="116" transform="rotate(-90 294.2 116)">10k</text>
<text x="351.8" y="116">GND</text>
<text x="372.1" y="116">GND</text>
<text x="110.5" y="121.1">SDMMC1_CMD</text>
<text x="158.7" y="121.1">USB_DM</text>
<text x="158.7" y="123.6">USB_DP</text>
<text x="260.3" y="125.4">Q1</text>
<text x="294.2" y="124.9" transform="rotate(-90 294.2 124.9)">R4</text>
<text x="341.6" y="123.6">PWM43</text>
<text x="360.6" y="120.3">SV5</text>
<text x="379.7" y="123.6">PWM44</text>
<text x="44.4" y="126.2" transform="rotate(-90 44.4 126.2)">22uF</text>
<text x="52.1" y="126.2" transform="rotate(-90 52.1 126.2)">22uF</text>
<text x="54.6" y="131.3">GPIO11</text>
<text x="110.5" y="126.2">SDMMC1_D0</text>
<text x="110.5" y="128.7">SDMMC1_D1</text>
<text x="110.5" y="131.3">SDMMC1_D2</text>
<text x="158.7" y="126.2">USB_ID</text>
<text x="191.7" y="131.3" transform="rotate(-90 191.7 131.3)">0473460001</text>
<text x="234.9" y="126.2">GPIO7</text>
<text x="260.3" y="128">IRLML6244TRPBF</text>
<text x="298.4" y="126.2">ADC5</text>
<text x="341.6" y="126.2">VIN</text>
<text x="379.7" y="126.2">VIN</text>
<text x="44.4" y="133.8" transform="rotate(-90 44.4 133.8)">C15</text>
<text x="52.1" y="133.8" transform="rotate(-90 52.1 133.8)">C16</text>
<text x="54.6" y="133.8">GPIO12</text>
<text x="110.5" y="133.8">SDMMC1_D3</text>
<text x="171.4" y="136.3">GND</text>
<text x="294.2" y="133.8" transform="rotate(-90 294.2 133.8)">10k</text>
<text x="351.8" y="136.3">GND</text>
<text x="360.6" y="133.8">MA03-2</text>
<text x="372.1" y="136.3">GND</text>
<text x="39.4" y="144">GND</text>
<text x="47" y="144">GND</text>
<text x="64.8" y="144">GND</text>
<text x="74.9" y="138.9">DM3BT-DSF-PEJS</text>
<text x="255.2" y="138.9">GND</text>
<text x="294.2" y="142.7" transform="rotate(-90 294.2 142.7)">R3</text>
<text x="288.3" y="149">GND</text>
<text x="184.1" y="161.4">X3</text>
<text x="259.1" y="161">SV8</text>
<text x="53" y="162.7" transform="rotate(-90 53 162.7)">3.3V/2.2A</text>
<text x="60.6" y="162.7" transform="rotate(-90 60.6 162.7)">3.3V/2.2A</text>
<text x="76.2" y="165.2">IC4</text>
<text x="156.2" y="164.3">3.3V</text>
<text x="214.6" y="164.3">ADC2</text>
<text x="214.6" y="166.8">ADC3</text>
<text x="278.1" y="164.3">ADC4</text>
<text x="278.1" y="166.8">PWM111/I2C1_SDA/I2C4_SDA</text>
<text x="113" y="169.4">SPI4_SCK</text>
<text x="113" y="171.9">SPI4_MOSI</text>
<text x="156.2" y="169.4">UART8_RX</text>
<text x="156.2" y="171.9">UART8_TX</text>
<text x="214.6" y="169.4">PWM101/I2C1_SCL/I2C4_SCL</text>
<text x="278.1" y="169.4">Q_GPIO</text>
<text x="113" y="177">UART2_RX(MAG_CS)</text>
<text x="113" y="174.4">SPI4_MISO</text>
<text x="174" y="179.5">GND</text>
<text x="184.1" y="176.6">S4B-ZR(LF)(SN)</text>
<text x="259.1" y="174.4">MA03-2</text>
<text x="259.1" y="178.7">SV9</text>
<text x="350.5" y="179.5">Q2</text>
<text x="370.4" y="175.4" transform="rotate(-90 370.4 175.4)">3.3V/2.2A</text>
<text x="54.6" y="182.1" transform="rotate(-90 54.6 182.1)">0.1uF</text>
<text x="62.2" y="182.1" transform="rotate(-90 62.2 182.1)">0.1uF</text>
<text x="156.2" y="184.6">3.3V</text>
<text x="184.1" y="181.7">X4</text>
<text x="214.6" y="184.6">PWM42/I2C1_SDA/I2C4_SDA</text>
<text x="214.6" y="182.1">RST_PIN</text>
<text x="278.1" y="184.6">PWM41/I2C1_SCL/I2C4_SCL</text>
<text x="278.1" y="182.1">BOOT_PIN</text>
<text x="54.6" y="189.7" transform="rotate(-90 54.6 189.7)">C11</text>
<text x="62.2" y="189.7" transform="rotate(-90 62.2 189.7)">C12</text>
<text x="156.2" y="189.7">UART4_RX</text>
<text x="214.6" y="187.1">PWM32/SPI3,6_MOSI</text>
<text x="214.6" y="189.7">JTDO/SPI3,6_SCK</text>
<text x="278.1" y="189.7">SPI2_SCK</text>
<text x="278.1" y="187.1">NJTRST/SPI3,6_MISO</text>
<text x="326.4" y="187.1">GPIO3_LED</text>
<text x="49.5" y="197.3">GND</text>
<text x="57.1" y="197.3">GND</text>
<text x="64.8" y="197.3">GND</text>
<text x="76.2" y="195.6">AK8963N</text>
<text x="156.2" y="192.2">UART4_TX</text>
<text x="184.1" y="196.9">S4B-ZR(LF)(SN)</text>
<text x="259.1" y="196.5">SV10</text>
<text x="174" y="199.8">GND</text>
<text x="179.2" y="201.6">MA04-1</text>
<text x="214.6" y="199.8">JTDI/PWM21</text>
<text x="214.6" y="202.4">JTCK-SWCLK</text>
<text x="278.1" y="202.4">PWM31/PWM82/USART6_TX</text>
<text x="278.1" y="199.8">PWM42/I2C4_SDA</text>
<text x="350.5" y="202.4">SDTC114EET1G</text>
<text x="156.2" y="204.9">3.3V</text>
<text x="156.2" y="210">UART7_TX</text>
<text x="214.6" y="204.9">JTMS-SWDIO</text>
<text x="259.1" y="210">MA03-2</text>
<text x="278.1" y="204.9">PWM32/PWM82/USART6_RX</text>
<text x="373" y="207.4" transform="rotate(-90 373 207.4)">1k</text>
<text x="387.3" y="208.7" transform="rotate(-90 387.3 208.7)">BLUE</text>
<text x="156.2" y="212.5">UART7_RX</text>
<text x="259.1" y="214.3">SV11</text>
<text x="50.4" y="216.1" transform="rotate(-90 50.4 216.1)">3.3V/2.2A</text>
<text x="58" y="216.1" transform="rotate(-90 58 216.1)">3.3V/2.2A</text>
<text x="73.7" y="218.5">IC5</text>
<text x="174" y="220.1">GND</text>
<text x="179.2" y="221.9">MA04-1</text>
<text x="183.2" y="217.6">SV6</text>
<text x="214.6" y="220.1">5V</text>
<text x="214.6" y="217.6">PWM41/I2C4_SCL</text>
<text x="278.1" y="220.1">GND</text>
<text x="278.1" y="217.6">3.3V</text>
<text x="373" y="216.3" transform="rotate(-90 373 216.3)">R5</text>
<text x="387.3" y="217.6" transform="rotate(-90 387.3 217.6)">LED2</text>
<text x="107.9" y="222.7">SPI4_SCK</text>
<text x="107.9" y="225.2">SPI4_MOSI</text>
<text x="107.9" y="227.8">SPI4_MISO</text>
<text x="156.2" y="225.2">3.3V</text>
<text x="214.6" y="222.7">SPI2_MOSI</text>
<text x="259.1" y="227.8">MA03-2</text>
<text x="278.1" y="222.7">SPI2_MISO</text>
<text x="379.7" y="222.7">GND</text>
<text x="52.1" y="232.8" transform="rotate(-90 52.1 232.8)">0.1uF</text>
<text x="59.7" y="232.8" transform="rotate(-90 59.7 232.8)">0.1uF</text>
<text x="107.9" y="230.3">UART2_TX(P+T_CS)</text>
<text x="156.2" y="230.3">UART5_TX</text>
<text x="156.2" y="232.8">UART5_RX</text>
<text x="73.7" y="236.3">BMP280</text>
<text x="183.2" y="237.9">SV7</text>
<text x="47" y="245.5">GND</text>
<text x="52.1" y="240.5" transform="rotate(-90 52.1 240.5)">C13</text>
<text x="54.6" y="245.5">GND</text>
<text x="59.7" y="240.5" transform="rotate(-90 59.7 240.5)">C14</text>
<text x="62.2" y="245.5">GND</text>
<text x="174" y="240.5">GND</text>
</g>
<g font-size="2.5" fill="#800000">
<text x="351.7" y="185.5">R1</text>
<text x="359.6" y="193.1">R2</text>
<text x="308.6" y="265.9">© 2018 Stephan Rappensperger</text>
<text x="308.6" y="268.4">Licensed under the terms of the TAPR</text>
<text x="308.6" y="270.9">Open Hardware License: tapr.org/ohl</text>
</g>
<g font-size="2.1" fill="#505050">
<text x="358.4" y="47.1">2</text>
<text x="358.4" y="44.6">4</text>
<text x="358.4" y="42">6</text>
<text x="369.3" y="47.1">1</text>
<text x="369.3" y="44.6">3</text>
<text x="369.3" y="42">5</text>
<text x="70.2" y="52.2">13</text>
<text x="77.3" y="53.3">VDD</text>
<text x="95.3" y="53.3">SCL/SCLK</text>
<text x="110.3" y="52.2">23</text>
<text x="172.5" y="52.2">11*2</text>
<text x="181.4" y="53.3">PVIN</text>
<text x="198.7" y="53.3">SW</text>
<text x="206.8" y="52.2">1*3</text>
<text x="70.2" y="57.3">18</text>
<text x="71.4" y="54.7">8</text>
<text x="77.3" y="55.8">VDDIO</text>
<text x="77.3" y="58.4">GND</text>
<text x="96.2" y="58.4">AD0/SDO</text>
<text x="97.1" y="55.8">SDA/SDI</text>
<text x="110.3" y="57.3">9</text>
<text x="110.3" y="54.7">24</text>
<text x="110.3" y="59.8">22</text>
<text x="174.3" y="54.7">10</text>
<text x="174.3" y="57.3">13</text>
<text x="181.4" y="55.8">AVIN</text>
<text x="181.4" y="58.4">EN</text>
<text x="274.6" y="57.3">6</text>
<text x="280.4" y="58.4">VIN</text>
<text x="290.1" y="58.4">VOUT</text>
<text x="300.8" y="57.3">4</text>
<text x="70.2" y="62.3">10</text>
<text x="77.3" y="63.5">REGOUT</text>
<text x="102.6" y="60.9">CS</text>
<text x="175.5" y="62.3">9</text>
<text x="181.4" y="63.5">SS/TR</text>
<text x="274.6" y="62.3">1</text>
<text x="280.4" y="63.5">EN</text>
<text x="289" y="62.9" transform="rotate(-90 289 62.9)">GND</text>
<text x="326" y="62.3" transform="rotate(-90 326 62.3)">2</text>
<text x="358.4" y="64.9">4</text>
<text x="358.4" y="62.3">6</text>
<text x="369.3" y="64.9">3</text>
<text x="369.3" y="62.3">5</text>
<text x="70.4" y="67.4">11</text>
<text x="77.3" y="68.5">FSYNC</text>
<text x="102.2" y="68.5">INT</text>
<text x="110.3" y="67.4">12</text>
<text x="175.5" y="70">8</text>
<text x="181.4" y="71.1">DEF</text>
<text x="197.6" y="68.5">VOS</text>
<text x="206.8" y="67.4">14</text>
<text x="287.9" y="68.8" transform="rotate(-90 287.9 68.8)">2</text>
<text x="313.3" y="67.4" transform="rotate(-90 313.3 67.4)">2</text>
<text x="327.1" y="70.5" transform="rotate(-90 327.1 70.5)">K</text>
<text x="327.1" y="66.4" transform="rotate(-90 327.1 66.4)">A</text>
<text x="358.4" y="67.4">2</text>
<text x="369.3" y="67.4">1</text>
<text x="175.5" y="77.6">5</text>
<text x="175.5" y="72.5">7</text>
<text x="181.4" y="73.6">FSW</text>
<text x="214.3" y="72.5" transform="rotate(-90 214.3 72.5)">2</text>
<text x="313.3" y="76.9" transform="rotate(-90 313.3 76.9)">1</text>
<text x="326" y="74.4" transform="rotate(-90 326 74.4)">1</text>
<text x="172.3" y="82.7">15*2</text>
<text x="175.5" y="80.1">6</text>
<text x="181.4" y="78.7">FB</text>
<text x="181.4" y="81.2">AGND</text>
<text x="181.4" y="83.8">PGND</text>
<text x="199" y="83.8">PG</text>
<text x="206.8" y="82.7">4</text>
<text x="214.3" y="82" transform="rotate(-90 214.3 82)">1</text>
<text x="369.3" y="82.7">3</text>
<text x="369.3" y="87.7">1</text>
<text x="369.3" y="85.2">2</text>
<text x="358.4" y="105.5">4</text>
<text x="358.4" y="103">6</text>
<text x="369.3" y="105.5">3</text>
<text x="369.3" y="103">5</text>
<text x="290.4" y="113.1" transform="rotate(-90 290.4 113.1)">2</text>
<text x="358.4" y="108">2</text>
<text x="369.3" y="108">1</text>
<text x="71.4" y="118.2">4</text>
<text x="77.3" y="119.3">VDD</text>
<text x="91.3" y="119.3">CLK</text>
<text x="100.1" y="118.2">5</text>
<text x="186.5" y="119.3">1</text>
<text x="71.4" y="120.7">6</text>
<text x="77.3" y="121.9">VSS</text>
<text x="90.6" y="121.9">CMD</text>
<text x="100.1" y="120.7">3</text>
<text x="100.1" y="125.8">7</text>
<text x="186.5" y="121.9">2</text>
<text x="186.5" y="124.4">3</text>
<text x="290.4" y="122.6" transform="rotate(-90 290.4 122.6)">1</text>
<text x="358.4" y="125.8">4</text>
<text x="358.4" y="123.3">6</text>
<text x="369.3" y="125.8">3</text>
<text x="369.3" y="123.3">5</text>
<text x="71.2" y="130.9">A</text>
<text x="90.1" y="126.9">DAT0</text>
<text x="90.1" y="129.5">DAT1</text>
<text x="100.1" y="128.4">8</text>
<text x="100.1" y="130.9">1</text>
<text x="186.5" y="126.9">4</text>
<text x="186.5" y="129.5">5</text>
<text x="290.4" y="130.9" transform="rotate(-90 290.4 130.9)">2</text>
<text x="358.4" y="128.4">2</text>
<text x="369.3" y="128.4">1</text>
<text x="71.2" y="133.4">B</text>
<text x="77.3" y="134.6">CD_B</text>
<text x="77.3" y="132">CD_A</text>
<text x="90.1" y="132">DAT2</text>
<text x="90.1" y="134.6">DAT3</text>
<text x="100.1" y="133.4">2</text>
<text x="290.4" y="140.4" transform="rotate(-90 290.4 140.4)">1</text>
<text x="180.6" y="163.9">1</text>
<text x="180.6" y="166.5">2</text>
<text x="186.5" y="165">1</text>
<text x="186.5" y="167.6">2</text>
<text x="256.8" y="166.5">4</text>
<text x="256.8" y="163.9">6</text>
<text x="267.7" y="166.5">3</text>
<text x="267.7" y="163.9">5</text>
<text x="70.2" y="169">15</text>
<text x="71.4" y="171.5">8</text>
<text x="77.3" y="172.7">VID</text>
<text x="77.3" y="170.1">VDD</text>
<text x="90.4" y="170.1">SCL/SK</text>
<text x="91" y="172.7">SDA/SI</text>
<text x="102.7" y="169">3</text>
<text x="102.7" y="171.5">5</text>
<text x="180.6" y="169">3</text>
<text x="180.6" y="171.5">4</text>
<text x="186.5" y="170.1">3</text>
<text x="186.5" y="172.7">4</text>
<text x="256.8" y="169">2</text>
<text x="267.7" y="169">1</text>
<text x="70.2" y="176.6">10</text>
<text x="77.3" y="177.7">RST</text>
<text x="93.3" y="175.2">SDO</text>
<text x="95" y="177.7">CS</text>
<text x="102.7" y="176.6">2</text>
<text x="102.7" y="174.1">6</text>
<text x="70.2" y="181.7">12</text>
<text x="70.4" y="184.2">11</text>
<text x="77.3" y="182.8">CAD0</text>
<text x="77.3" y="185.4">CAD1</text>
<text x="91.9" y="182.8">DRDY</text>
<text x="102.7" y="181.7">1</text>
<text x="180.6" y="184.2">1</text>
<text x="186.5" y="185.4">1</text>
<text x="256.8" y="184.2">6</text>
<text x="256.8" y="181.7">8</text>
<text x="267.7" y="184.2">5</text>
<text x="267.7" y="181.7">7</text>
<text x="364.8" y="181.7">3</text>
<text x="70.2" y="189.3">13</text>
<text x="71.4" y="186.8">7</text>
<text x="77.3" y="187.9">TRG</text>
<text x="77.3" y="190.4">VSS</text>
<text x="92.8" y="190.4">TST1</text>
<text x="93.6" y="187.9">RSV</text>
<text x="102.7" y="186.8">4</text>
<text x="102.7" y="189.3">14</text>
<text x="180.6" y="186.8">2</text>
<text x="180.6" y="189.3">3</text>
<text x="180.6" y="191.9">4</text>
<text x="186.5" y="187.9">2</text>
<text x="186.5" y="190.4">3</text>
<text x="256.8" y="189.3">2</text>
<text x="256.8" y="186.8">4</text>
<text x="267.7" y="189.3">1</text>
<text x="267.7" y="186.8">3</text>
<text x="347.7" y="186.8">1</text>
<text x="186.5" y="193">4</text>
<text x="364.8" y="196.9">2</text>
<text x="256.8" y="202">4</text>
<text x="256.8" y="199.5">6</text>
<text x="267.7" y="202">3</text>
<text x="267.7" y="199.5">5</text>
<text x="180.6" y="204.6">1</text>
<text x="180.6" y="207.1">2</text>
<text x="180.6" y="209.6">3</text>
<text x="256.8" y="204.6">2</text>
<text x="267.7" y="204.6">1</text>
<text x="369.2" y="204.6" transform="rotate(-90 369.2 204.6)">2</text>
<text x="180.6" y="212.2">4</text>
<text x="369.2" y="214.1" transform="rotate(-90 369.2 214.1)">1</text>
<text x="256.8" y="219.8">4</text>
<text x="256.8" y="217.2">6</text>
<text x="267.7" y="219.8">3</text>
<text x="267.7" y="217.2">5</text>
<text x="68.9" y="224.9">6</text>
<text x="68.9" y="222.3">8</text>
<text x="74.7" y="226">VDDIO</text>
<text x="74.7" y="223.4">VDD</text>
<text x="88.5" y="223.4">SCK</text>
<text x="89.3" y="226">SDI</text>
<text x="97.6" y="224.9">3</text>
<text x="97.6" y="222.3">4</text>
<text x="97.6" y="227.4">5</text>
<text x="180.6" y="224.9">1</text>
<text x="180.6" y="227.4">2</text>
<text x="256.8" y="222.3">2</text>
<text x="267.7" y="222.3">1</text>
<text x="66.8" y="229.9">1*2</text>
<text x="74.7" y="231.1">GND</text>
<text x="88.3" y="228.5">SDO</text>
<text x="89.9" y="231.1">CS</text>
<text x="97.6" y="229.9">2</text>
<text x="180.6" y="229.9">3</text>
<text x="180.6" y="232.5">4</text>
</g>
</svg>
